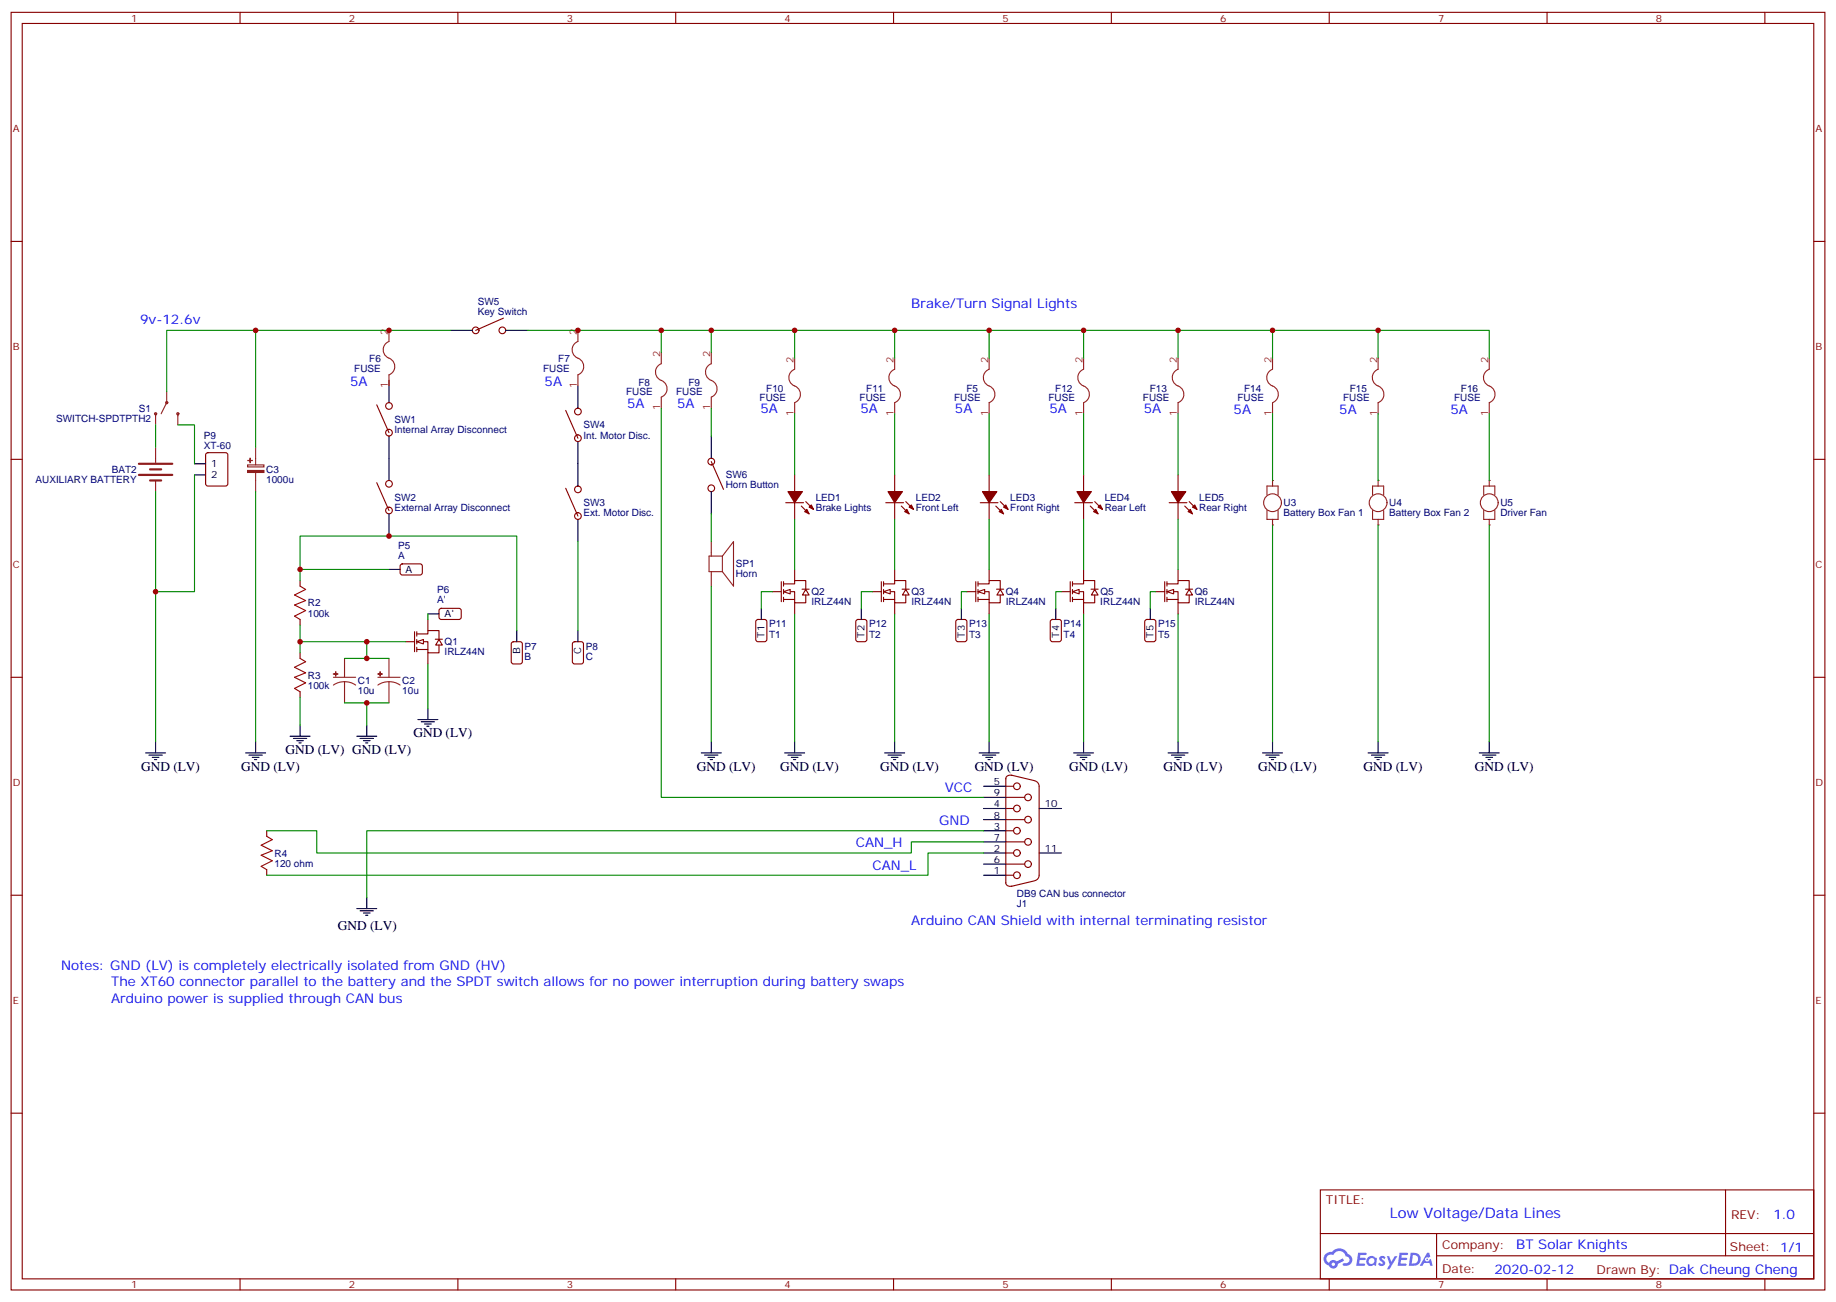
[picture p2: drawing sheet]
<svg xmlns="http://www.w3.org/2000/svg" width="583mm" height="413mm" viewBox="0 0 583 413" stroke-linecap="round" stroke-linejoin="round" font-family="sans-serif">
<g fill="none" stroke="#870000" stroke-width=".35">
<path d="M3.5 3.9h575.8v405.4h-575.8zM7.1 7.4h568.6v398.3h-568.6zM76.2 3.9v3.5M145.3 3.9v3.5M214.5 3.9v3.5M283.6 3.9v3.5M352.8 3.9v3.5M421.9 3.9v3.5M491.1 3.9v3.5M560.2 3.9v3.5M3.5 76.6h3.6M575.7 76.6h3.6"/>
<path d="M3.5 145.7h3.6M575.7 145.7h3.6M3.5 214.9h3.6M575.7 214.9h3.6M3.5 284h3.6M575.7 284h3.6M3.5 353.2h3.6M575.7 353.2h3.6M419.1 377.5h156.6v28.2h-156.6zM547.7 377.5v20.9M419.1 391.4h156.5M456 398.4h119.6"/>
<path d="M456 391.4v14.1M76.2 405.7v3.6M145.3 405.7v3.6M214.5 405.7v3.6M283.6 405.7v3.6M352.8 405.7v3.6M421.9 405.7v3.6M491.1 405.7v3.6M560.2 405.7v3.6"/>
</g>
<g fill="#5487ff">
<path d="M438.1 398.7a1.22 1.22 0 0 1 1.7 .2l-.4 .6a.47 .47 0 0 0-.3-.4 .47 .47 0 0 0-.5 .2l.1 .2a1.14 1.14 0 0 1 .8 1.8 1.14 1.14 0 0 1-1.9 0l-.2-.2 .5-.6 .7 .5a.29 .29 0 0 0 .3-.3 .29 .29 0 0 0-.2-.3 1.04 1.04 0 0 1-.6-1.7z"/>
<path d="M431.1 397.4h2.3l.4 .2-.2 .5-1.8 .1-.1 .8h1.5l.3 .4-.3 .4h-1.6l-.2 1.1h1.7l.2 .3-.2 .3-2.6 .1z"/>
<path d="M444.2 397.4l2.7 .2-.1 .5-1.8 .1-.2 .8h1.6l.3 .4-.4 .4h-1.6l-.1 1.1h1.7l.2 .3-.2 .3-2.7 .1z"/>
<path d="M453 397.4h.7l.3 1.3-.6 .3a.69 .69 0 0 0-1 .3 .69 .69 0 0 0 .4 .9 .69 .69 0 0 0 .9-.6l.5-.2 .6 2.2h-.8l-.3-.9h-1.7l-.5 .9h-.8z"/>
<path d="M440.2 398.5h.8l.6 1.8 1.1-1.8h.9l-2.6 4.2h-.8l.9-1.5z"/>
<path d="M447.8 397.4l-.6 4.2h1.3a2.11 2.11 0 0 0 2.5-2.1 2.11 2.11 0 0 0-2.5-2.1zM448.5 398.2a1.43 1.43 0 0 1 1.6 1.6 1.43 1.43 0 0 1-2 1.1z"/>
<path d="M434.1 399.1a1.54 1.54 0 0 0-.1 2.1 1.54 1.54 0 0 0 2.1 .1l.7 .3 .3-2.3-.6-.3a1.49 1.49 0 0 0-2.4 .1zM434.3 400.1a.95 .95 0 0 1 1.9 0 .95 .95 0 0 1-1.9 0z"/>
<path d="M420.8 397.8a2.18 2.18 0 0 0 1.1 3.7 1.44 1.44 0 0 0 1.6 .9 1.44 1.44 0 0 0 1.2-1.4l2-1-.5-.8-1.9 1a1.47 1.47 0 0 0-2.4 .4 1.39 1.39 0 0 1-.7-1.9 1.39 1.39 0 0 1 2-.5 2.12 2.12 0 0 1 2.2-1.3 2.12 2.12 0 0 1 1.9 1.7 1.14 1.14 0 0 1 1 1.4 1.14 1.14 0 0 1-1.6 .7 .43 .43 0 0 0-.5 .4 .43 .43 0 0 0 .4 .5 1.98 1.98 0 0 0 2.5-1.2 1.98 1.98 0 0 0-1.2-2.6 3.1 3.1 0 0 0-5.3-.6l-.9 .1zM422.7 401.1a.55 .55 0 0 1 1.1 0 .55 .55 0 0 1-1.1 0z"/>
<circle cx="453" cy="399.5" r=".26"/>
</g>
<path d="M44.1 147.1h10.6M44.1 150.7h10.6M47.6 148.9h3.6M47.6 152.4h3.6" fill="none" stroke="#8c2424" stroke-width=".71"/>
<path d="M49.4 141.9v4.9M49.4 152.4v3.6M105.8 214.9h7.1M109.4 216.3l1.8 .2 1.7 .8M109.4 216.3l-1.9 .2-1.7 .8M109.4 208.9v6M109.4 216.3v6.7" fill="none" stroke="#8c2424" stroke-width=".35"/>
<g fill="none" stroke="#870000" stroke-width=".35">
<path d="M119.6 128.4l3.9 8.9M179.6 130.2l3.8 8.8M119.6 153.1l3.9 8.9M179.6 154.9l3.8 8.8M95.2 184.2v1.7M95.2 196.5v1.8M95.2 207.1v1.8M95.2 219.5v1.7M131.6 200.4v6.4M132.3 201.1h3.5v-1h3.5v2.8M132.3 203.6h3.5v3.5h3.5v-2.5M132.3 206.1h3.5"/>
<path d="M132.3 200.4v1.4M132.3 202.9v1.4M132.3 205.4v1.4M138.2 202.8h2.2"/>
<circle cx="123.5" cy="137.3" r="1.06"/>
<circle cx="123.5" cy="128.8" r="1.06"/>
<circle cx="183.4" cy="130.6" r="1.06"/>
<circle cx="183.4" cy="139" r="1.06"/>
<circle cx="123.5" cy="153.5" r="1.06"/>
<circle cx="183.4" cy="155.3" r="1.06"/>
<circle cx="123.5" cy="162" r="1.06"/>
<circle cx="183.4" cy="163.7" r="1.06"/>
</g>
<path d="M123.5 120.7v7M123.5 138.3v14.1M183.4 122.4v7.1M183.4 140.1v14.1M123.5 163v7.1M183.4 164.8v7" fill="none" stroke="#000" stroke-width=".35"/>
<path d="M95.2 185.9l1.8 1.1-3.5 1.8 3.5 1.7-3.5 1.4 3.5 1.8-3.5 1.8 1.7 1M95.2 208.9l1.8 1-3.5 1.8 3.5 1.8-3.5 1.4 3.5 1.7-3.5 1.8 1.7 1.1" fill="none" stroke="#a10000" stroke-width=".35"/>
<g fill="#8c2424" stroke="#8c2424" stroke-width=".35">
<path d="M105.8 213.8l1.4 .1z"/>
<path d="M106.5 213.1l.1 1.4z"/>
</g>
<path d="M132.3 203.6l2.1-.7v1.4z" fill="#fff" stroke="#870000" stroke-width=".35"/>
<g fill="none" stroke="#870000" stroke-width=".35">
<path d="M159.8 100.9l-8.8 3.9M65.5 143.8l.5-.2h5.6l.7 .4v9.5l-.4 .6-5.9 .1-.7-.5v-9.4zM225.8 146.4l3.9 8.9M127.2 179.1l.5-.2h5.9l.5 .7-.1 2.4-.7 .4h-5.9l-.4-.7v-2.1zM135.8 196.5v3.6M139.6 193.2l.5-.2 5.9 .1 .4 .6-.1 2.4-.6 .4h-5.9l-.5-.7v-2.1zM248 184.5v6.4M248.7 185.2h3.5v-1h3.6v2.8M248.7 187.7h3.5v3.5h3.6v-2.4M248.7 190.2h3.5M248.7 184.5v1.4M248.7 187v1.4"/>
<path d="M248.7 189.5v1.4M254.6 186.9h2.2M128.8 203.6h2.8M135.8 207.1v3.5M139.3 202.9l1.1 1.7h-2.1zM162.5 203.8l.5-.2h2.1l.7 .4v5.9l-.5 .7h-2.3l-.7-.4v-5.9zM181.9 203.8l.5-.2h2.1l.7 .4v5.9l-.5 .7h-2.3l-.7-.4v-5.9zM319.3 256.5h2.4M319.3 249.4h2.4M319.3 253h6M319.3 247v33.1M321 245.9l7.4 1.8"/>
<path d="M321.2 246a1.4 1.4 0 0 0-1.9 1.1M328.5 247.7l.8 .5 .5 1.2v28.3l-.2 .8-1 .9M84.7 263.6v1.7M84.7 275.9v1.8M319.3 270.6h2.4M319.3 277.7h2.4M319.3 263.6h2.4M319.3 274.1h6M319.3 267.1h6M319.3 260h6M328.4 279.4l-7.4 1.8M319.3 280a1.32 1.32 0 0 0 1.9 1.1"/>
<circle cx="151" cy="104.8" r="1.06"/>
<circle cx="159.5" cy="104.8" r="1.06"/>
<circle cx="225.8" cy="154.9" r="1.06"/>
<circle cx="225.8" cy="146.4" r="1.06"/>
<circle cx="322.8" cy="249.4" r="1.06"/>
<circle cx="322.8" cy="256.5" r="1.06"/>
<circle cx="326.3" cy="253" r="1.06"/>
<circle cx="322.8" cy="270.6" r="1.06"/>
<circle cx="322.8" cy="263.6" r="1.06"/>
<circle cx="322.8" cy="277.7" r="1.06"/>
<circle cx="326.3" cy="267.1" r="1.06"/>
<circle cx="326.3" cy="260" r="1.06"/>
<circle cx="326.3" cy="274.1" r="1.06"/>
</g>
<g fill="none" stroke="#000" stroke-width=".35">
<path d="M142.9 104.8h7M160.5 104.8h7.1M225.8 138.3v7.1M61.7 147.1h3.6M61.7 150.7h3.6M225.8 156v7M123.5 180.7h3.5M135.8 194.8h3.5M164 200.1v3.5M183.4 200.1v3.5M312.2 256.5h7.1M312.2 249.4h7.1"/>
<path d="M312.2 253h7.1M329.8 256.5h7.1M312.2 277.7h7.1M312.2 270.6h7.1M312.2 263.6h7.1M312.2 274.1h7.1M312.2 267.1h7.1M312.2 260h7.1M329.8 270.6h7.1"/>
</g>
<g fill="#8c2424" stroke="#8c2424" stroke-width=".35">
<path d="M78.6 149.3h5.2v.6h-5.2z"/>
<path d="M78.7 146.1h1.4z"/>
<path d="M79.4 145.4v1.4z"/>
<path d="M119.9 213.8l1.5 .1z"/>
<path d="M120.6 213.1l.1 1.4z"/>
</g>
<g fill="none" stroke="#8c2424" stroke-width=".35">
<path d="M123.5 104.8v3.5a2.91 2.91 0 0 0-1.9 3.1 2.91 2.91 0 0 0 2.5 2.5 2.82 2.82 0 0 1 1.2 2.7 2.82 2.82 0 0 1-1.8 2.3v3.5M183.4 104.8v3.5a2.91 2.91 0 0 0-1.8 3.1 2.91 2.91 0 0 0 2.4 2.5 2.82 2.82 0 0 1 1.3 2.7 2.82 2.82 0 0 1-1.9 2.3v3.5M225.8 111.9v3.5a2.91 2.91 0 0 0-1.9 3 2.91 2.91 0 0 0 2.5 2.6 2.82 2.82 0 0 1 1.2 2.7 2.82 2.82 0 0 1-1.8 2.3v3.5M49.4 131.3v3.5M52.9 124.2v3.5l-1.7 3.6M56.4 131.3v3.5M78.6 147.5h5.2v.6h-5.2zM81.1 141.9v5.6M81.1 150v6M225.8 171.8v4.6M229.3 176.4h-4.2v5h4.2M229.3 176.4v5"/>
<path d="M229.3 176.4l3.5-4.6v14.1l-3.5-4.5M225.8 181.4v4.5M119.9 214.9h7.1M123.5 216.3l1.8 .2 1.7 .8M123.5 216.3l-1.9 .2-1.7 .8M123.5 208.9v6M123.5 216.3v6.7"/>
<circle cx="49.4" cy="131.3" r=".35"/>
<circle cx="52.9" cy="127.7" r=".35"/>
<circle cx="56.4" cy="131.3" r=".35"/>
</g>
<path d="M84.7 265.3l1.7 1.1-3.5 1.7 3.5 1.8-3.5 1.4 3.5 1.8-3.5 1.7 1.8 1.1" fill="none" stroke="#a10000" stroke-width=".35"/>
<path d="M248.7 187.7l2.1-.7v1.4z" fill="#fff" stroke="#870000" stroke-width=".35"/>
<path d="M245.2 187.7h2.8M252.2 180.7v3.5M252.2 191.2v3.6M255.8 187l1 1.8h-2.1zM279.8 184.5v6.4M280.5 185.2h3.5v-1h3.5v2.8M280.5 187.7h3.5v3.5h3.5v-2.4M280.5 190.2h3.5M280.5 184.5v1.4M280.5 187v1.4M280.5 189.5v1.4M286.3 186.9h2.3" fill="none" stroke="#870000" stroke-width=".35"/>
<path d="M280.5 187.7l2.1-.7v1.4z" fill="#fff" stroke="#870000" stroke-width=".35"/>
<path d="M276.9 187.7h2.9M284 180.7v3.5M284 191.2v3.6M287.5 187l1.1 1.8h-2.1zM309.7 184.5v6.4M310.4 185.2h3.6v-1h3.5v2.8M310.4 187.7h3.6v3.5h3.5v-2.4M310.4 190.2h3.6M310.4 184.5v1.4M310.4 187v1.4M310.4 189.5v1.4M316.3 186.9h2.3" fill="none" stroke="#870000" stroke-width=".35"/>
<path d="M310.4 187.7l2.2-.7v1.4z" fill="#fff" stroke="#870000" stroke-width=".35"/>
<path d="M306.9 187.7h2.8M314 180.7v3.5M314 191.2v3.6M317.5 187l1.1 1.8h-2.2zM339.7 184.5v6.4M340.4 185.2h3.6v-1h3.5v2.8M340.4 187.7h3.6v3.5h3.5v-2.4M340.4 190.2h3.6M340.4 184.5v1.4M340.4 187v1.4M340.4 189.5v1.4M346.3 186.9h2.3" fill="none" stroke="#870000" stroke-width=".35"/>
<path d="M340.4 187.7l2.1-.7v1.4z" fill="#fff" stroke="#870000" stroke-width=".35"/>
<g fill="none" stroke="#870000" stroke-width=".35">
<path d="M249.4 159.5h5.7M252.2 150.7v5.3M252.2 159.5v5.3M255.8 159.1l2.4 2.5M254.4 160.5l2.4 2.5M240.1 196.7l.5-.2h2.1l.7 .5v5.9l-.4 .6-2.4 .1-.7-.5v-5.9zM271.9 196.7l.4-.2h2.2l.6 .5 .1 5.9-.5 .6-2.4 .1-.6-.5-.1-5.9zM303.6 196.7l.5-.2h2.1l.7 .5v5.9l-.4 .6-2.4 .1-.7-.5v-5.9zM333.6 196.7l.5-.2h2.1l.6 .5 .1 5.9-.5 .6-2.3 .1-.7-.5v-5.9zM336.9 187.7h2.8M344 180.7v3.5M344 191.2v3.6"/>
<path d="M347.5 187l1 1.8h-2.1zM363.6 196.7l.5-.2h2.1l.6 .5 .1 5.9-.5 .6-2.3 .1-.7-.5v-5.9zM369.7 184.5v6.4M370.4 185.2h3.5v-1h3.6v2.8M370.4 187.7h3.5v3.5h3.6v-2.4M370.4 190.2h3.5M370.4 184.5v1.4M370.4 187v1.4M370.4 189.5v1.4M376.3 186.9h2.3"/>
</g>
<path d="M241.7 193v3.5M273.4 193v3.5M305.2 193v3.5M335.1 193v3.5M365.1 193v3.5" fill="none" stroke="#000" stroke-width=".35"/>
<g fill="#870000" stroke="#870000" stroke-width=".35">
<path d="M255.4 162.3l.7-.7 .7 1.4z"/>
<path d="M256.8 160.9l.7-.7 .7 1.4z"/>
<path d="M250.1 156h4.6l-2.5 3.5z"/>
</g>
<path d="M370.4 187.7l2.1-.7v1.4z" fill="#fff" stroke="#870000" stroke-width=".35"/>
<g fill="none" stroke="#870000" stroke-width=".35">
<path d="M281.2 159.5h5.6M284 150.7v5.3M284 159.5v5.3M287.5 159.1l2.5 2.5M311.1 159.5h5.7M314 150.7v5.3M314 159.5v5.3M317.5 159.1l2.5 2.5M341.1 159.5h5.7M344 150.7v5.3M344 159.5v5.3M347.5 159.1l2.5 2.5"/>
<path d="M371.1 159.5h5.7M373.9 150.7v5.3M373.9 159.5v5.3M377.5 159.1l2.4 2.5M286.1 160.5l2.5 2.5M316.1 160.5l2.5 2.5M346.1 160.5l2.4 2.5M376.1 160.5l2.4 2.5M366.9 187.7h2.8M373.9 180.7v3.5M373.9 191.2v3.6M377.5 187l1 1.8h-2.1z"/>
</g>
<g fill="#870000" stroke="#870000" stroke-width=".35">
<path d="M287.2 162.3l.7-.7 .7 1.4z"/>
<path d="M288.6 160.9l.7-.7 .7 1.4z"/>
<path d="M281.9 156h4.6l-2.5 3.5z"/>
<path d="M317.1 162.3l.8-.7 .7 1.4z"/>
<path d="M318.6 160.9l.7-.7 .7 1.4z"/>
<path d="M311.9 156h4.5l-2.4 3.5z"/>
<path d="M347.8 161.6l.7 1.4-1.4-.7z"/>
<path d="M349.2 160.2l.8 1.4-1.5-.7z"/>
<path d="M341.8 156h4.6l-2.4 3.5z"/>
<path d="M377.1 162.3l.7-.7 .7 1.4z"/>
<path d="M378.5 160.9l.7-.7 .7 1.4z"/>
<path d="M371.8 156h4.6l-2.5 3.5z"/>
</g>
<g fill="none" stroke="#8c2424" stroke-width=".35">
<path d="M209.9 111.9v3.5a2.91 2.91 0 0 0-1.8 3 2.91 2.91 0 0 0 2.4 2.6 2.82 2.82 0 0 1 1.2 2.7 2.82 2.82 0 0 1-1.8 2.3v3.5M252.2 113.6v3.6a2.91 2.91 0 0 0-1.8 3 2.91 2.91 0 0 0 2.4 2.5 2.82 2.82 0 0 1 1.3 2.7 2.82 2.82 0 0 1-1.9 2.3v3.6M284 113.6v3.6a2.91 2.91 0 0 0-1.8 3 2.91 2.91 0 0 0 2.4 2.5 2.82 2.82 0 0 1 1.2 2.7 2.82 2.82 0 0 1-1.8 2.3v3.6M314 113.6v3.6a2.91 2.91 0 0 0-1.9 3 2.91 2.91 0 0 0 2.5 2.5 2.82 2.82 0 0 1 1.2 2.7 2.82 2.82 0 0 1-1.8 2.3v3.6M344 113.6v3.6a2.91 2.91 0 0 0-1.9 3 2.91 2.91 0 0 0 2.4 2.5 2.82 2.82 0 0 1 1.3 2.7 2.82 2.82 0 0 1-1.8 2.3v3.6M373.9 113.6v3.6a2.91 2.91 0 0 0-1.8 3 2.91 2.91 0 0 0 2.4 2.5 2.82 2.82 0 0 1 1.3 2.7 2.82 2.82 0 0 1-1.9 2.3v3.6M402.2 157v-2.8h3.5v2.8M403.9 152.4v1.8M402.2 162v2.8h3.5v-2.8M403.9 164.8v1.7"/>
<circle cx="403.9" cy="159.5" r="2.82"/>
</g>
<g fill="#8c2424">
<circle cx="403.9" cy="152.4" r=".18"/>
<circle cx="403.9" cy="166.5" r=".18"/>
</g>
<g fill="none" stroke="#8c2424" stroke-width=".35">
<path d="M435.7 157v-2.8h3.5v2.8M437.4 152.4v1.8M435.7 162v2.8h3.5v-2.8M437.4 164.8v1.7"/>
<circle cx="437.4" cy="159.5" r="2.82"/>
</g>
<g fill="#8c2424">
<circle cx="437.4" cy="152.4" r=".18"/>
<circle cx="437.4" cy="166.5" r=".18"/>
</g>
<g fill="none" stroke="#8c2424" stroke-width=".35">
<path d="M471 157v-2.8h3.5v2.8M472.7 152.4v1.8M471 162v2.8h3.5v-2.8M472.7 164.8v1.7"/>
<circle cx="472.7" cy="159.5" r="2.82"/>
</g>
<g fill="#8c2424">
<circle cx="472.7" cy="152.4" r=".18"/>
<circle cx="472.7" cy="166.5" r=".18"/>
</g>
<path d="M403.9 113.6v3.6a2.91 2.91 0 0 0-1.8 3 2.91 2.91 0 0 0 2.4 2.5 2.82 2.82 0 0 1 1.3 2.7 2.82 2.82 0 0 1-1.9 2.3v3.6M437.4 113.6v3.6a2.91 2.91 0 0 0-1.8 3 2.91 2.91 0 0 0 2.4 2.5 2.82 2.82 0 0 1 1.3 2.7 2.82 2.82 0 0 1-1.9 2.3v3.6M472.7 113.6v3.6a2.91 2.91 0 0 0-1.8 3 2.91 2.91 0 0 0 2.4 2.5 2.82 2.82 0 0 1 1.2 2.7 2.82 2.82 0 0 1-1.8 2.3v3.6" fill="none" stroke="#8c2424" stroke-width=".35"/>
<g fill="none" stroke="#000" stroke-width=".35">
<path d="M46.2 238.9h6.4M47.3 239.6h4.2M49.4 235.3v3.6M78 238.9h6.3M79 239.6h4.3M81.1 235.3v3.6M92.1 233.6h6.3M93.1 234.3h4.3M94.2 235h2.1M94.9 235.7h.7M95.2 230v3.6M113.2 233.6h6.4"/>
<path d="M114.3 234.3h4.2M115.4 235h2.1M116.1 235.7h.7M116.4 230v3.6M132.6 228.3h6.4M133.7 229h4.2M134.8 229.7h2.1M135.5 230.4h.7M135.8 224.8v3.5M222.6 238.9h6.4M223.7 239.6h4.2M225.8 235.3v3.6"/>
<path d="M249.1 238.9h6.3M250.1 239.6h4.3M252.2 235.3v3.6M280.8 238.9h6.4M281.9 239.6h4.2M284 235.3v3.6M310.8 238.9h6.3M311.9 239.6h4.2M314 235.3v3.6M340.8 238.9h6.3M341.8 239.6h4.3M344 235.3v3.6"/>
<path d="M370.8 238.9h6.3M371.8 239.6h4.3M373.9 235.3v3.6M400.8 238.9h6.3M401.8 239.6h4.2M403.9 235.3v3.6M434.3 238.9h6.3M435.3 239.6h4.3M437.4 235.3v3.6M469.5 238.9h6.4M470.6 239.6h4.2M472.7 235.3v3.6"/>
<path d="M48.3 240.3h2.1M49 241h.7M80.1 240.3h2.1M80.8 241h.7M224.7 240.3h2.1M225.4 241h.7M251.2 240.3h2.1M251.9 241h.7M282.9 240.3h2.1M283.6 241h.7M312.9 240.3h2.1M313.6 241h.7"/>
<path d="M342.9 240.3h2.1M343.6 241h.7M372.9 240.3h2.1M373.6 241h.7M402.9 240.3h2.1M403.6 241h.7M436.4 240.3h2.1M437.1 241h.7M471.7 240.3h2.1M472.4 241h.7M113.2 288.3h6.4M114.3 289h4.2"/>
<path d="M115.4 289.7h2.1M116.1 290.4h.7M116.4 284.7v3.6"/>
</g>
<g fill="none" stroke="#008700" stroke-width=".35">
<path d="M81.1 104.8h61.8M167.6 104.8h146.4v8.8M209.9 104.8v7.1M225.8 104.8v7.1M252.2 104.8v8.8M284 104.8v8.8M314 104.8h59.9v8.8M344 104.8v8.8M373.9 104.8h98.8v8.8M403.9 104.8v8.8M437.4 104.8v8.8M49.4 134.8v7.1"/>
<path d="M52.9 124.2v-19.4h28.2v37.1M56.4 134.8h5.3v12.3M209.9 129.5v123.5h102.3M225.8 129.5v8.8M252.2 131.3v19.4M284 131.3v19.4M314 131.3v19.4M344 131.3v19.4M373.9 131.3v19.4M403.9 131.3v21.1M437.4 131.3v21.1M472.7 131.3v21.1"/>
<path d="M49.4 156v79.3M61.7 150.7v37h-12.3M81.1 156v79.3M183.4 171.8v28.3M225.8 163v8.8M252.2 164.8v15.9M284 164.8v15.9M314 164.8v15.9M344 164.8v15.9M373.9 164.8v15.9M403.9 166.5v68.8M437.4 166.5v68.8"/>
<path d="M472.7 166.5v68.8M95.2 180.7v-10.6h68.8v30M95.2 198.3v5.3h33.6M123.5 180.7h-28.3v3.5M135.8 194.8v1.7M225.8 185.9v49.4M245.2 187.7h-3.5v5.3M252.2 194.8v40.5M276.9 187.7h-3.5v5.3M284 194.8v40.5M306.9 187.7h-1.7v5.3M314 194.8v40.5"/>
<path d="M336.9 187.7h-1.8v5.3M344 194.8v40.5M366.9 187.7h-1.8v5.3M373.9 194.8v40.5M95.2 203.6v3.5M109.4 208.9h14.1M116.4 203.6v5.3M135.8 210.6v14.2M95.2 221.2v8.8M109.4 223h7v7M116.4 223h7.1M84.7 263.6h15.8v7h188.8v-3.5h22.9"/>
<path d="M312.2 263.6h-195.8v21.1M312.2 270.6h-17.6v7.1h-209.9"/>
</g>
<g fill="#c00">
<circle cx="344" cy="104.8" r=".88"/>
<circle cx="284" cy="104.8" r=".88"/>
<circle cx="252.2" cy="104.8" r=".88"/>
<circle cx="225.8" cy="104.8" r=".88"/>
<circle cx="209.9" cy="104.8" r=".88"/>
<circle cx="183.4" cy="104.8" r=".88"/>
<circle cx="116.4" cy="203.6" r=".88"/>
<circle cx="116.4" cy="208.9" r=".88"/>
<circle cx="116.4" cy="223" r=".88"/>
<circle cx="95.3" cy="203.6" r=".88"/>
<circle cx="49.4" cy="187.7" r=".88"/>
<circle cx="81.1" cy="104.8" r=".88"/>
<circle cx="123.5" cy="104.8" r=".88"/>
<circle cx="95.3" cy="180.7" r=".88"/>
<circle cx="123.5" cy="170.1" r=".88"/>
<circle cx="314" cy="104.8" r=".88"/>
<circle cx="373.9" cy="104.8" r=".88"/>
<circle cx="437.4" cy="104.8" r=".88"/>
<circle cx="403.9" cy="104.8" r=".88"/>
</g>
<text font-size="4.6" fill="#00f" x="441.2" y="386.5">Low Voltage/Data Lines</text>
<g font-size="4.2" fill="#00f">
<text x="289.3" y="97.8">Brake/Turn Signal Lights</text>
<text x="44.4" y="102.9">9v-12.6v</text>
<text x="111.1" y="122.4">5A</text>
<text x="172.9" y="122.4">5A</text>
<text x="199" y="129.4">5A</text>
<text x="214.9" y="129.4">5A</text>
<text x="241.4" y="131.1">5A</text>
<text x="273.1" y="131.1">5A</text>
<text x="303.1" y="131.1">5A</text>
<text x="333.1" y="131.1">5A</text>
<text x="363.1" y="131.1">5A</text>
<text x="391.6" y="131.3">5A</text>
<text x="425.1" y="131.3">5A</text>
<text x="460.4" y="131.3">5A</text>
<text x="299.9" y="251.2">VCC</text>
<text x="298.1" y="261.8">GND</text>
<text x="271.6" y="268.9">CAN_H</text>
<text x="276.9" y="275.9">CAN_L</text>
<text x="289.3" y="293.5">Arduino CAN Shield with internal terminating resistor</text>
<text x="19.4" y="307.7">Notes: GND (LV) is completely electrically isolated from GND (HV)</text>
<text x="35.3" y="312.9">The XT60 connector parallel to the battery and the SPDT switch allows for no power interruption during battery swaps</text>
<text x="35.3" y="318.2">Arduino power is supplied through CAN bus</text>
<text x="562.9" y="386.8">1.0</text>
<text x="481.3" y="396.3">BT Solar Knights</text>
<text x="474.4" y="404.1">2020-02-12</text>
</g>
<g font-size="4.2">
<text x="131.2" y="233.9">GND (LV)</text>
<text x="90.7" y="239.2">GND (LV) GND (LV)</text>
<text x="44.8" y="244.5">GND (LV)</text>
<text x="76.6" y="244.5">GND (LV)</text>
<text x="221.2" y="244.5">GND (LV)</text>
<text x="247.6" y="244.5">GND (LV)</text>
<text x="279.4" y="244.5">GND (LV)</text>
<text x="309.4" y="244.5">GND (LV)</text>
<text x="339.4" y="244.5">GND (LV)</text>
<text x="369.4" y="244.5">GND (LV)</text>
<text x="399.3" y="244.5">GND (LV)</text>
<text x="432.9" y="244.5">GND (LV)</text>
<text x="468.1" y="244.5">GND (LV)</text>
<text x="107.3" y="295">GND (LV)</text>
</g>
<g font-size="3.9" fill="#800">
<text x="420.9" y="382.1">TITLE:</text>
<text x="549.5" y="386.8">REV:</text>
<text x="457.8" y="396.3">Company:</text>
<text x="549.1" y="396.9">Sheet: 1/1</text>
<text x="457.8" y="404">Date:</text>
<text x="506.8" y="404.1">Drawn By: Dak Cheung Cheng</text>
</g>
<g font-size="3.2" fill="#800">
<text x="41.6" y="6.9">1</text>
<text x="110.8" y="6.9">2</text>
<text x="179.9" y="6.9">3</text>
<text x="249.1" y="6.9">4</text>
<text x="318.2" y="6.9">5</text>
<text x="387.3" y="6.9">6</text>
<text x="456.5" y="6.9">7</text>
<text x="525.6" y="6.9">8</text>
<text x="4.1" y="42">A</text>
<text x="576.3" y="42">A</text>
<text x="4.1" y="111.2">B</text>
<text x="576.3" y="111.2">B</text>
<text x="4.1" y="180.3">C</text>
<text x="576.3" y="180.3">C</text>
<text x="4.1" y="249.4">D</text>
<text x="576.3" y="249.4">D</text>
<text x="4.1" y="318.6">E</text>
<text x="576.3" y="318.6">E</text>
<text x="41.6" y="408.7">1</text>
<text x="110.8" y="408.7">2</text>
<text x="179.9" y="408.7">3</text>
<text x="249.1" y="408.7">4</text>
<text x="318.2" y="408.7">5</text>
<text x="387.3" y="408.7">6</text>
<text x="456.5" y="408.7">7</text>
<text x="525.6" y="408.7">8</text>
</g>
<g font-size="3.2" fill="#000080">
<text x="151.7" y="99.9">Key Switch</text>
<text x="151.7" y="96.7">SW5</text>
<text x="112.5" y="118">FUSE</text>
<text x="117.2" y="114.8">F6</text>
<text x="172.4" y="118">FUSE</text>
<text x="177.2" y="114.8">F7</text>
<text x="198.8" y="125.3">FUSE</text>
<text x="202.7" y="122.4">F8</text>
<text x="214.6" y="125.3">FUSE</text>
<text x="218.5" y="122.4">F9</text>
<text x="243.2" y="124.2">F10</text>
<text x="275" y="124.2">F11</text>
<text x="306.7" y="124.2">F5</text>
<text x="335" y="124.2">F12</text>
<text x="364.9" y="124.2">F13</text>
<text x="394.9" y="124.2">F14</text>
<text x="428.4" y="124.2">F15</text>
<text x="463.7" y="124.2">F16</text>
<text x="44.1" y="130.6">S1</text>
<text x="241.1" y="127.1">FUSE</text>
<text x="272.9" y="127.1">FUSE</text>
<text x="302.8" y="127.1">FUSE</text>
<text x="332.8" y="127.1">FUSE</text>
<text x="362.8" y="127.1">FUSE</text>
<text x="392.8" y="127.1">FUSE</text>
<text x="426.3" y="127.1">FUSE</text>
<text x="461.6" y="127.1">FUSE</text>
<text x="17.8" y="133.8">SWITCH-SPDTPTH2</text>
<text x="125.2" y="137.4">Internal Array Disconnect</text>
<text x="125.2" y="134.2">SW1</text>
<text x="185.2" y="135.9">SW4</text>
<text x="64.7" y="142.6">XT-60</text>
<text x="64.7" y="139.4">P9</text>
<text x="185.2" y="139.1">Int. Motor Disc.</text>
<text x="11.3" y="153.2">AUXILIARY BATTERY</text>
<text x="35.5" y="150">BAT2</text>
<text x="84.5" y="153.2">1000u</text>
<text x="84.5" y="150">C3</text>
<text x="230.4" y="155">Horn Button</text>
<text x="230.4" y="151.8">SW6</text>
<text x="125.2" y="158.9">SW2</text>
<text x="185.2" y="160.6">SW3</text>
<text x="258.9" y="158.9">LED1</text>
<text x="290.7" y="158.9">LED2</text>
<text x="320.7" y="158.9">LED3</text>
<text x="350.7" y="158.9">LED4</text>
<text x="380.6" y="158.9">LED5</text>
<text x="407.5" y="160.6">U3</text>
<text x="441" y="160.6">U4</text>
<text x="476.2" y="160.6">U5</text>
<text x="125.2" y="162.1">External Array Disconnect</text>
<text x="185.2" y="163.8">Ext. Motor Disc.</text>
<text x="258.9" y="162.1">Brake Lights</text>
<text x="290.7" y="162.1">Front Left</text>
<text x="320.7" y="162.1">Front Right</text>
<text x="350.7" y="162.1">Rear Left</text>
<text x="380.6" y="162.1">Rear Right</text>
<text x="407.5" y="163.8">Battery Box Fan 1</text>
<text x="441" y="163.8">Battery Box Fan 2</text>
<text x="476.2" y="163.8">Driver Fan</text>
<text x="126.4" y="177.3">A</text>
<text x="126.4" y="174.2">P5</text>
<text x="233.5" y="183.2">Horn</text>
<text x="233.5" y="180">SP1</text>
<text x="138.7" y="191.4">A'</text>
<text x="138.7" y="188.3">P6</text>
<text x="257.6" y="188.8">Q2</text>
<text x="289.3" y="188.8">Q3</text>
<text x="319.3" y="188.8">Q4</text>
<text x="349.3" y="188.8">Q5</text>
<text x="379.3" y="188.8">Q6</text>
<text x="97.7" y="195.6">100k</text>
<text x="97.7" y="192.4">R2</text>
<text x="257.5" y="192.1">IRLZ44N</text>
<text x="289.3" y="192.1">IRLZ44N</text>
<text x="319.3" y="192.1">IRLZ44N</text>
<text x="349.3" y="192.1">IRLZ44N</text>
<text x="379.3" y="192.1">IRLZ44N</text>
<text x="244.1" y="202.3">T1</text>
<text x="244.1" y="199.1">P11</text>
<text x="275.9" y="202.3">T2</text>
<text x="275.9" y="199.1">P12</text>
<text x="307.6" y="202.3">T3</text>
<text x="307.6" y="199.1">P13</text>
<text x="337.6" y="202.3">T4</text>
<text x="337.6" y="199.1">P14</text>
<text x="367.6" y="202.3">T5</text>
<text x="367.6" y="199.1">P15</text>
<text x="141.1" y="207.9">IRLZ44N</text>
<text x="141.1" y="204.7">Q1</text>
<text x="166.5" y="209.3">B</text>
<text x="166.5" y="206.2">P7</text>
<text x="185.9" y="209.3">C</text>
<text x="185.9" y="206.2">P8</text>
<text x="97.7" y="215.3">R3</text>
<text x="97.7" y="218.5">100k</text>
<text x="113.6" y="220.3">10u</text>
<text x="113.6" y="217.1">C1</text>
<text x="127.7" y="220.3">10u</text>
<text x="127.7" y="217.1">C2</text>
<text x="87.1" y="275">120 ohm</text>
<text x="87.1" y="271.7">R4</text>
<text x="322.8" y="284.7">DB9 CAN bus connector</text>
<text x="322.8" y="287.9">J1</text>
</g>
<g font-size="3.2" fill="#8d2323">
<text x="123.1" y="106.2" transform="rotate(-90 123.1 106.2)">2</text>
<text x="183.1" y="106.2" transform="rotate(-90 183.1 106.2)">2</text>
<text x="209.5" y="113.3" transform="rotate(-90 209.5 113.3)">2</text>
<text x="225.4" y="113.3" transform="rotate(-90 225.4 113.3)">2</text>
<text x="251.9" y="115" transform="rotate(-90 251.9 115)">2</text>
<text x="283.6" y="115" transform="rotate(-90 283.6 115)">2</text>
<text x="313.6" y="115" transform="rotate(-90 313.6 115)">2</text>
<text x="343.6" y="115" transform="rotate(-90 343.6 115)">2</text>
<text x="373.6" y="115" transform="rotate(-90 373.6 115)">2</text>
<text x="403.6" y="115" transform="rotate(-90 403.6 115)">2</text>
<text x="437.1" y="115" transform="rotate(-90 437.1 115)">2</text>
<text x="472.4" y="115" transform="rotate(-90 472.4 115)">2</text>
<text x="123.1" y="123.1" transform="rotate(-90 123.1 123.1)">1</text>
<text x="183.1" y="123.1" transform="rotate(-90 183.1 123.1)">1</text>
<text x="209.5" y="130.1" transform="rotate(-90 209.5 130.1)">1</text>
<text x="225.4" y="130.1" transform="rotate(-90 225.4 130.1)">1</text>
<text x="251.9" y="131.9" transform="rotate(-90 251.9 131.9)">1</text>
<text x="283.6" y="131.9" transform="rotate(-90 283.6 131.9)">1</text>
<text x="313.6" y="131.9" transform="rotate(-90 313.6 131.9)">1</text>
<text x="343.6" y="131.9" transform="rotate(-90 343.6 131.9)">1</text>
<text x="373.6" y="131.9" transform="rotate(-90 373.6 131.9)">1</text>
<text x="403.6" y="131.9" transform="rotate(-90 403.6 131.9)">1</text>
<text x="437.1" y="131.9" transform="rotate(-90 437.1 131.9)">1</text>
<text x="472.4" y="131.9" transform="rotate(-90 472.4 131.9)">1</text>
</g>
<g font-size="3.2">
<text x="67" y="148.2">1</text>
<text x="67" y="151.7">2</text>
<text x="128.8" y="181.7">A</text>
<text x="141.1" y="195.8">A'</text>
<text x="242.7" y="202.3" transform="rotate(-90 242.7 202.3)">T1</text>
<text x="274.5" y="202.3" transform="rotate(-90 274.5 202.3)">T2</text>
<text x="306.2" y="202.3" transform="rotate(-90 306.2 202.3)">T3</text>
<text x="336.2" y="202.3" transform="rotate(-90 336.2 202.3)">T4</text>
<text x="366.2" y="202.3" transform="rotate(-90 366.2 202.3)">T5</text>
<text x="165.1" y="207.5" transform="rotate(-90 165.1 207.5)">B</text>
<text x="184.5" y="207.6" transform="rotate(-90 184.5 207.6)">C</text>
<text x="315.5" y="249.1">5</text>
<text x="315.5" y="256.2">4</text>
<text x="315.5" y="252.6">9</text>
<text x="331.6" y="256.2">10</text>
<text x="315.5" y="263.2">3</text>
<text x="315.5" y="259.7">8</text>
<text x="315.5" y="266.7">7</text>
<text x="315.5" y="270.3">2</text>
<text x="315.5" y="273.8">6</text>
<text x="331.6" y="270.3">11</text>
<text x="315.5" y="277.3">1</text>
</g>
</svg>
